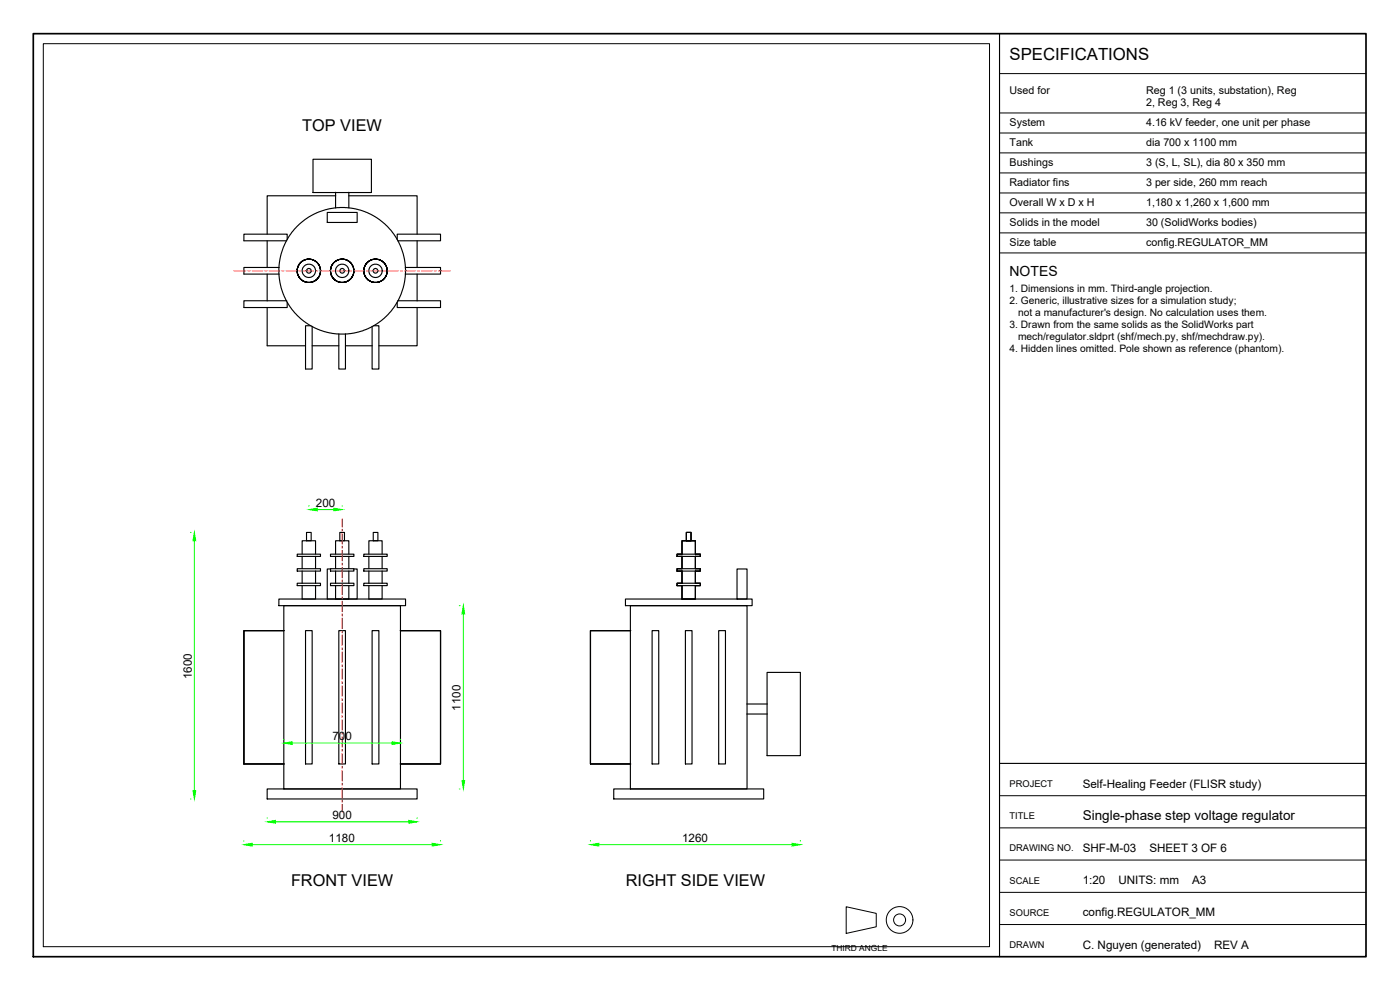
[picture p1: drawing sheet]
<svg xmlns="http://www.w3.org/2000/svg" width="420mm" height="297mm" viewBox="0 0 420 297" stroke-linecap="round" stroke-linejoin="round" font-family="sans-serif">
<!-- layer: VISIBLE -->
<g fill="none" stroke="#000" stroke-width=".34">
<path d="M93.9 47.8h16.9a.46 .46 0 0 1 .6 0 .46 .46 0 0 1 .1 .6v8.8a.51 .51 0 0 1-.2 .6 .51 .51 0 0 1-.6 0h-16.1a.48 .48 0 0 1-.7 0 .48 .48 0 0 1 0-.7zM100.7 57.7v4.7M100.8 58.7h-19.9a.59 .59 0 0 0-.7 .2 .59 .59 0 0 0 0 .8v10.6M104.6 58.7h19.9a.58 .58 0 0 1 .7 .3 .58 .58 0 0 1 0 .7v10.6M104.7 57.7v4.7M80.2 72.2v8M86.2 71.9v-1a.48 .48 0 0 0 0-.6 .48 .48 0 0 0-.7 0h-11.6a.48 .48 0 0 0-.7 0 .48 .48 0 0 0 0 .6v.7a.48 .48 0 0 0 0 .6 .48 .48 0 0 0 .7 0h12.2M90.2 78.8l1.1-.8 1.1-.2 1.6 .2 1.2 .8 .6 .9 .4 1.9-.5 1.4-.9 1.1-1.7 .6h-1.1l-1.1-.4-1.4-1.6-.3-1.9 .6-1.6 1.5-1.2 1.1-.2h1.1l1.1 .5 .6 .5 .6 .9 .4 1.6-.1-.7-.6-1.4-.9-.9-1.1-.5h-1.1l-1.1 .2-1 .7-.8 1.1-.3 1.8 .5 1.6 1.2 1.1 1.4 .4 1.5-.1 1-.5 1.1-1.4 .3-1.4-.3 1.4-1.1 1.4-1.7 .6-1.6-.1-1.4-1-.9-1.7v-1.3zM98.2 63.7h8.3a.49 .49 0 0 1 .7 .1 .49 .49 0 0 1 0 .7v1.6a.48 .48 0 0 1 0 .6 .48 .48 0 0 1-.7 0h-7.7a.46 .46 0 0 1-.6 0 .46 .46 0 0 1 0-.6zM100.2 78.8l1.1-.8 1.1-.2 1.7 .2 .9 .6 1 1.4 .2 1.3-.2 1.3-.7 1-1 .8-1.2 .3-1.5-.1-1.1-.6-1-1.3-.3-1.7 .6-1.8 1.5-1.2 1.7-.2 1.6 .5 1.2 1.4 .4 1.6-.2-1.3-.5-.9-1.4-1.1-1.7-.2-1.7 .6-1.2 1.4-.3 1.7 .5 1.7 .8 .8 1 .6 1.9 .1 1.4-.6 1.2-1.5 .2-1.3-.2 1.3-1.2 1.5-1.4 .6-1.9-.1-1.4-1-.8-1.5v-1.6zM110.1 78.9l1.2-.9 1.1-.2 1.7 .2 1.1 .8 .7 1 .3 1.2-.3 1.7-.6 .9-1.6 1-1.4 .1-.8-.1-1.1-.6-.5-.6-.5-.8-.2-1.2 .4-1.8 .8-1 .9-.6 1.1-.2h1.1l1.7 1 .7 1 .3 1.5-.1-.8-.5-1.3-.9-.8-1.2-.6h-1.1l-1.1 .2-1.3 1-.6 1-.2 1.8 .7 1.6 .5 .6 1.1 .6 1.6 .1 1.2-.3 1-.8 .6-.9 .3-1.4-.3 1.4-1 1.3-1.5 .7-1.9-.1-1.4-1-.8-1.4v-1.9zM119.2 71.9v-1a.46 .46 0 0 1 0-.6 .46 .46 0 0 1 .6 0h11.7a.48 .48 0 0 1 .7 0 .48 .48 0 0 1 0 .6v.7a.48 .48 0 0 1 0 .6 .48 .48 0 0 1-.7 0h-12.2"/>
<path d="M125.2 72.2v8M80.2 92.3v10.8a.48 .48 0 0 0 0 .6 .48 .48 0 0 0 .7 0h10.8M80.2 82.2v8.1M83.8 80.2h-9.9a.48 .48 0 0 0-.7 0 .48 .48 0 0 0 0 .7v.7a.46 .46 0 0 0 0 .7 .46 .46 0 0 0 .7-.1h9.9M86.1 90.2h-12.2a.48 .48 0 0 0-.7 0 .48 .48 0 0 0 0 .7v.7a.48 .48 0 0 0 0 .7 .48 .48 0 0 0 .7 0h11.6a.59 .59 0 0 0 .7-.2 .59 .59 0 0 0 0-.8v-.6M93.3 97.7h-.9a.48 .48 0 0 0-.7 0 .48 .48 0 0 0 0 .7v11.7a.46 .46 0 0 0 0 .7 .46 .46 0 0 0 .7-.1h.6a.46 .46 0 0 0 .7 .1 .46 .46 0 0 0 0-.7v-12.2M112.1 97.7h.9a.48 .48 0 0 1 .7 0 .48 .48 0 0 1 0 .7v11.7a.46 .46 0 0 1 0 .7 .46 .46 0 0 1-.7-.1h-.6a.46 .46 0 0 1-.7 .1 .46 .46 0 0 1 0-.7v-12.2M119.3 90.2h12.2a.48 .48 0 0 1 .7 0 .48 .48 0 0 1 0 .7v.7a.48 .48 0 0 1 0 .7 .48 .48 0 0 1-.7 0h-11.7a.58 .58 0 0 1-.6-.2 .58 .58 0 0 1 0-.8v-.6M121.6 80.2h9.9a.48 .48 0 0 1 .7 0 .48 .48 0 0 1 0 .7v.7a.46 .46 0 0 1 0 .7 .46 .46 0 0 1-.7-.1h-9.9M125.2 92.3v10.8a.46 .46 0 0 1 0 .6 .46 .46 0 0 1-.7 0h-10.8M125.2 82.2v8.1M93.7 103.7h8"/>
<path d="M101.7 100.1v10a.46 .46 0 0 0 0 .7 .46 .46 0 0 0 .7-.1h.6a.45 .45 0 0 0 .7 0 .45 .45 0 0 0 0-.6v-10M103.7 103.7h8M92 159.8h.7a.48 .48 0 0 1 .7 0 .48 .48 0 0 1 0 .6v1.1a.49 .49 0 0 1 0 .7 .49 .49 0 0 1-.7 0 .62 .62 0 0 1-.7-.2 .62 .62 0 0 1 0-.7zM102 159.8h.7a.48 .48 0 0 1 .7 0 .48 .48 0 0 1 0 .6v1.1a.49 .49 0 0 1 0 .7 .49 .49 0 0 1-.7 0 .62 .62 0 0 1-.7-.2 .62 .62 0 0 1 0-.7zM112 159.8h.7a.49 .49 0 0 1 .7-.1 .49 .49 0 0 1 0 .7v1.1a.51 .51 0 0 1 0 .7 .51 .51 0 0 1-.7 0 .49 .49 0 0 1-.7 0 .49 .49 0 0 1 0-.7zM206 159.8h.7a.48 .48 0 0 1 .7 0 .48 .48 0 0 1 0 .6v1.1a.49 .49 0 0 1 0 .7 .49 .49 0 0 1-.7 0 .62 .62 0 0 1-.7-.2 .62 .62 0 0 1 0-.7zM83.7 179.7h37.3a.48 .48 0 0 1 .7 0 .48 .48 0 0 1 0 .7v1.3h-37.3a.48 .48 0 0 1-.7 0 .48 .48 0 0 1 0-.7zM89.2 175h6.3a.44 .44 0 0 1 .7 .4 .44 .44 0 0 1-.7 .3h-5.6a.49 .49 0 0 1-.7 0 .49 .49 0 0 1 0-.7zM89.2 170.6h6.3a.44 .44 0 0 1 .7 .4 .44 .44 0 0 1-.7 .4h-5.6a.49 .49 0 0 1-.7-.1 .49 .49 0 0 1 0-.7zM89.2 166.3h6.3a.43 .43 0 0 1 .6 0 .43 .43 0 0 1 0 .6 .43 .43 0 0 1-.6 0h-5.6a.48 .48 0 0 1-.7 0 .48 .48 0 0 1 0-.6zM90.7 175.7v3.4a.59 .59 0 0 0 .2 .7 .59 .59 0 0 0 .7-.1h2.4a.48 .48 0 0 0 .7 0 .48 .48 0 0 0 0-.6v-3.4M90.7 166.2v-3.3a.58 .58 0 0 1 .2-.7 .58 .58 0 0 1 .7 0h2.4a.46 .46 0 0 1 .7 0 .46 .46 0 0 1 0 .7v3.3"/>
<path d="M90.7 166.9v3.7M90.7 171.3v3.8M94.7 171.3v3.8M94.7 166.9v3.7M99.2 175h6.3a.44 .44 0 0 1 .7 .4 .44 .44 0 0 1-.7 .3h-5.6a.49 .49 0 0 1-.7 0 .49 .49 0 0 1 0-.7zM99.2 170.6h6.3a.44 .44 0 0 1 .7 .4 .44 .44 0 0 1-.7 .4h-5.6a.49 .49 0 0 1-.7-.1 .49 .49 0 0 1 0-.7zM99.2 166.3h6.3a.43 .43 0 0 1 .6 0 .43 .43 0 0 1 0 .6 .43 .43 0 0 1-.6 0h-5.6a.48 .48 0 0 1-.7 0 .48 .48 0 0 1 0-.6zM99.3 170.7h-.5a.46 .46 0 0 0-.6 0 .46 .46 0 0 0 0 .7v7.7a.46 .46 0 0 0 0 .6 .46 .46 0 0 0 .6 0h7.7a.48 .48 0 0 0 .7 0 .48 .48 0 0 0 0-.6v-7.7a.48 .48 0 0 0 0-.7 .48 .48 0 0 0-.7 0h-.4M100.7 175.7v3.4a.46 .46 0 0 0 0 .6 .46 .46 0 0 0 .6 0h2.7a.48 .48 0 0 0 .7 0 .48 .48 0 0 0 0-.6v-3.4M100.7 166.2v-3.3a.45 .45 0 0 1 0-.7 .45 .45 0 0 1 .6 0h2.7a.46 .46 0 0 1 .7 0 .46 .46 0 0 1 0 .7v3.3M100.7 166.9v3.7M100.7 171.3v3.8"/>
<path d="M104.7 171.3v3.8M104.7 166.9v3.7M109.2 175h6.3a.44 .44 0 0 1 .7 .4 .44 .44 0 0 1-.7 .3h-5.6a.49 .49 0 0 1-.7 0 .49 .49 0 0 1 0-.7zM109.2 170.6h6.3a.44 .44 0 0 1 .7 .4 .44 .44 0 0 1-.7 .4h-5.6a.49 .49 0 0 1-.7-.1 .49 .49 0 0 1 0-.7zM109.2 166.3h6.3a.43 .43 0 0 1 .6 0 .43 .43 0 0 1 0 .6 .43 .43 0 0 1-.6 0h-5.6a.48 .48 0 0 1-.7 0 .48 .48 0 0 1 0-.6zM110.7 175.7v3.4a.48 .48 0 0 0 0 .6 .48 .48 0 0 0 .7 0h2.6a.46 .46 0 0 0 .7 0 .46 .46 0 0 0 0-.6v-3.4M110.7 166.2v-3.3a.46 .46 0 0 1 0-.7 .46 .46 0 0 1 .7 0h2.6a.45 .45 0 0 1 .7 0 .45 .45 0 0 1 0 .7v3.3M110.7 166.9v3.7M110.7 171.3v3.8M114.7 171.3v3.8M114.7 166.9v3.7M187.7 179.7h37.3a.48 .48 0 0 1 .7 0 .48 .48 0 0 1 0 .7v.8a.5 .5 0 0 1-.2 .6 .5 .5 0 0 1-.6-.1h-36.5a.48 .48 0 0 1-.7 0 .48 .48 0 0 1 0-.7z"/>
<path d="M203.2 166.9a.48 .48 0 0 1 0-.6 .48 .48 0 0 1 .7 0h.1a.48 .48 0 0 0 .7 0 .48 .48 0 0 0 0-.7v-2.7a.58 .58 0 0 1 .2-.7 .58 .58 0 0 1 .7 0h2.4a.46 .46 0 0 1 .7 0 .46 .46 0 0 1 0 .7v2.7a.48 .48 0 0 0 0 .7 .48 .48 0 0 0 .7 0h.1a.43 .43 0 0 1 .6 0 .43 .43 0 0 1 0 .6 .43 .43 0 0 1-.6 0h-.1a.45 .45 0 0 0-.5 .1 .45 .45 0 0 0-.2 .5v2.5a.46 .46 0 0 0 0 .7 .46 .46 0 0 0 .7-.1h.1a.44 .44 0 0 1 .7 .4 .44 .44 0 0 1-.7 .4h-.8M203.2 166.9h.8a.44 .44 0 0 1 .5 0 .44 .44 0 0 1 .2 .6v2.5a.46 .46 0 0 1 0 .7 .46 .46 0 0 1-.7-.1h-.1a.49 .49 0 0 0-.7 .1 .49 .49 0 0 0 0 .7M203.2 175.7h.8a.48 .48 0 0 1 .7 0 .48 .48 0 0 1 0 .7v3.3M203.2 171.4h1.5M203.2 175h6.3a.44 .44 0 0 1 .7 .4 .44 .44 0 0 1-.7 .3h-5.6a.49 .49 0 0 1-.7 0 .49 .49 0 0 1 0-.7zM203.2 170.6h6.3a.44 .44 0 0 1 .7 .4 .44 .44 0 0 1-.7 .4h-5.6a.49 .49 0 0 1-.7-.1 .49 .49 0 0 1 0-.7zM203.2 166.3h6.3a.43 .43 0 0 1 .6 0 .43 .43 0 0 1 0 .6 .43 .43 0 0 1-.6 0h-5.6a.48 .48 0 0 1-.7 0 .48 .48 0 0 1 0-.6zM204.7 171.3v3.8M204.7 175h-.8a.49 .49 0 0 0-.7 0 .49 .49 0 0 0 0 .7M204.7 175.7v4M208.7 175h.8a.44 .44 0 0 1 .7 .4 .44 .44 0 0 1-.7 .3h-.1a.48 .48 0 0 0-.7 0 .48 .48 0 0 0 0 .7v2.7a.48 .48 0 0 1 0 .6 .48 .48 0 0 1-.7 0h-3.3M208.7 171.3v3.8"/>
<path d="M221.2 170.7h2.3a.48 .48 0 0 1 .7 0 .48 .48 0 0 1 0 .7v7.7a.48 .48 0 0 1 0 .6 .48 .48 0 0 1-.7 0h-1.6a.48 .48 0 0 1-.7 0 .48 .48 0 0 1 0-.6zM85.2 181.7h35v54.5a.5 .5 0 0 1-.2 .6 .5 .5 0 0 1-.6-.1h-33.7a.5 .5 0 0 1-.6-.2 .5 .5 0 0 1 .1-.6zM85.3 189.2h-11.6a.5 .5 0 0 0-.6 .2 .5 .5 0 0 0 .1 .6v38.7a.5 .5 0 0 0 .2 .6 .5 .5 0 0 0 .6-.1h11.3M91.7 189.2h1.3a.48 .48 0 0 1 .7 0 .48 .48 0 0 1 0 .7v38.6a.48 .48 0 0 1 0 .7 .48 .48 0 0 1-.7 0h-.8a.5 .5 0 0 1-.6-.2 .5 .5 0 0 1 .1-.6zM101.7 189.2h1.3a.46 .46 0 0 1 .7 0 .46 .46 0 0 1 0 .7v38.6a.46 .46 0 0 1 0 .7 .46 .46 0 0 1-.7 0h-.8a.5 .5 0 0 1-.6-.2 .5 .5 0 0 1 .1-.6zM111.7 189.2h1.3a.48 .48 0 0 1 .7 0 .48 .48 0 0 1 0 .7v38.6a.48 .48 0 0 1 0 .7 .48 .48 0 0 1-.7 0h-.8a.5 .5 0 0 1-.6-.2 .5 .5 0 0 1 .1-.6zM120.1 189.2h11.6a.5 .5 0 0 1 .6 .2 .5 .5 0 0 1-.1 .6v38.7a.5 .5 0 0 1-.2 .6 .5 .5 0 0 1-.6-.1h-11.3M189.2 181.7h34.4a.5 .5 0 0 1 .6 .2 .5 .5 0 0 1 0 .6v53.7a.5 .5 0 0 1-.2 .6 .5 .5 0 0 1-.6-.1h-33.7a.5 .5 0 0 1-.6-.2 .5 .5 0 0 1 .1-.6zM189.3 189.2h-12.1v39.5a.5 .5 0 0 0 .2 .6 .5 .5 0 0 0 .6-.1h11.3M195.7 189.2h1.3a.48 .48 0 0 1 .7 0 .48 .48 0 0 1 0 .7v38.6a.48 .48 0 0 1 0 .7 .48 .48 0 0 1-.7 0h-.8a.49 .49 0 0 1-.6-.2 .49 .49 0 0 1 .1-.6zM205.7 189.2h1.4a.46 .46 0 0 1 .6 0 .46 .46 0 0 1 0 .7v38.6a.46 .46 0 0 1 0 .7 .46 .46 0 0 1-.6 0h-.9a.5 .5 0 0 1-.5-.2 .5 .5 0 0 1 0-.6zM215.7 189.2h1.3a.48 .48 0 0 1 .7 0 .48 .48 0 0 1 0 .7v38.6a.48 .48 0 0 1 0 .7 .48 .48 0 0 1-.7 0h-.8a.5 .5 0 0 1-.6-.2 .5 .5 0 0 1 .1-.6z"/>
<path d="M224.1 214.2h6.2M224.1 211.2h6.2M230.2 201.7h9.3a.46 .46 0 0 1 .7 0 .46 .46 0 0 1 0 .7v23.8a.5 .5 0 0 1-.2 .6 .5 .5 0 0 1-.6-.1h-8.5a.48 .48 0 0 1-.7 0 .48 .48 0 0 1 0-.7zM80.2 236.7h44.3a.46 .46 0 0 1 .7 0 .46 .46 0 0 1 0 .7v1.6a.46 .46 0 0 1 0 .7 .46 .46 0 0 1-.7 0h-43.8a.5 .5 0 0 1-.6-.2 .5 .5 0 0 1 .1-.6zM184.2 236.7h44.3a.48 .48 0 0 1 .7 0 .48 .48 0 0 1 0 .7v1.6a.48 .48 0 0 1 0 .7 .48 .48 0 0 1-.7 0h-43.8a.5 .5 0 0 1-.6-.2 .5 .5 0 0 1 .1-.6z"/>
<circle cx="92.7" cy="81.2" r=".71"/>
<circle cx="92.7" cy="81.3" r="2.01"/>
<circle cx="102.7" cy="81.3" r="2.01"/>
<circle cx="102.7" cy="81.2" r=".69"/>
<circle cx="102.7" cy="81.2" r="19"/>
<circle cx="112.7" cy="81.2" r="2"/>
<circle cx="112.7" cy="81.2" r=".71"/>
</g>
<!-- layer: CENTER -->
<g fill="none" stroke="#f00" stroke-width=".3">
<path d="M70.2 81.3h3.6M74.4 81.3h.7M75.7 81.3h3.2M79.5 81.3h.6M80.8 81.3h3.1M84.6 81.3h.6M85.9 81.3h3.1M89.7 81.3h.6M90.9 81.3h3.2M94.7 81.3h.7M96 81.3h3.2M99.8 81.3h.7"/>
<path d="M101.1 81.3h3.2M104.9 81.3h.6M106.2 81.3h3.1M110 81.3h.6M111.3 81.3h3.1M115.1 81.3h.6M116.3 81.3h3.2M120.1 81.3h.7M121.4 81.3h3.2M125.2 81.3h.7M126.5 81.3h3.2M130.3 81.3h.6"/>
<path d="M131.6 81.3h3.5M102.7 155.7v2.4M102.7 158.8v.6M102.7 160v3.2M102.7 163.9v.6M102.7 165.1v3.2M102.7 168.9v.7M102.7 170.2v3.2M102.7 174v.7M102.7 175.3v3.2M102.7 179.1v.6M102.7 180.4v3.1"/>
<path d="M102.7 184.2v.6M102.7 185.4v3.2M102.7 189.3v.6M102.7 190.5v3.2M102.7 194.3v.7M102.7 195.6v3.2M102.7 199.4v.7M102.7 200.7v3.2M102.7 204.5v.6M102.7 205.8v3.1M102.7 209.6v.6M102.7 210.8v3.2"/>
<path d="M102.7 214.7v.6M102.7 215.9v3.2M102.7 219.7v.7M102.7 221v3.2M102.7 224.8v.7M102.7 226.1v3.2M102.7 229.9v.6M102.7 231.2v3.1M102.7 235v.6M102.7 236.2v3.2M102.7 240.1v.6M102.7 241.3v2.4"/>
</g>
<!-- layer: DIM -->
<g fill="none" stroke="#0f0" stroke-width=".3">
<path d="M57.1 159.8h.2M92.7 151.7v.2M95.2 152.9h5M102.7 151.7v.2M58.3 162.2v75M137.8 181.7h.2M139.1 184.2v50M57.1 239.7h.2M85.2 221.8v.2M87.7 223h30M120.2 221.8v.2M137.8 236.7h.2"/>
<path d="M73.2 252.2v.2M75.7 253.4h54M80.2 245.4v.2M82.7 246.6h40M125.2 245.4v.2M132.2 252.2v.2M177.2 252.2v.2M179.7 253.4h58M240.2 252.2v.2"/>
</g>
<g fill="#0f0" stroke="#0f0" stroke-width=".3">
<path d="M57.9 237.2h.9l-.5 2.5z"/>
<path d="M58.3 159.8l.5 2.4h-.9z"/>
<path d="M73.2 253.4l2.5-.4v.9z"/>
<path d="M129.7 253l2.5 .4-2.5 .5z"/>
<path d="M177.2 253.4l2.5-.4v.9z"/>
<path d="M237.7 253l2.5 .4-2.5 .5z"/>
<path d="M85.2 223l2.5-.4v.8z"/>
<path d="M117.7 222.6l2.5 .4-2.5 .4z"/>
<path d="M138.6 234.2h.8l-.3 2.5z"/>
<path d="M139.1 181.7l.3 2.5h-.8z"/>
<path d="M92.7 152.9l2.5-.4v.8z"/>
<path d="M100.2 152.5l2.5 .4-2.5 .4z"/>
<path d="M80.2 246.6l2.5-.4v.8z"/>
<path d="M122.7 246.2l2.5 .4-2.5 .4z"/>
</g>
<!-- layer: TITLE -->
<path d="M10 10.1h400v276.9h-400z" fill="none" stroke="#000" stroke-width=".51"/>
<path d="M300 10.1v276.9M300 229.1h110" fill="none" stroke="#000" stroke-width=".34"/>
<!-- layer: VIEWPORTS -->
<path d="M13 13.1h284v270.9h-284z" fill="none" stroke="#000" stroke-width=".3"/>
<!-- layer: TITLE -->
<g fill="none" stroke="#000" stroke-width=".3">
<path d="M300 22.1h110M300 33.9h110M300 39.9h110M300 45.9h110M300 51.9h110M300 57.9h110M300 63.9h110M300 69.9h110M300 75.9h110M300 238.7h110M300 248.4h110M300 258h110"/>
<path d="M254 272.1l9 2v4l-9 2zM300 267.7h110M300 277.4h110"/>
<circle cx="270" cy="276" r="4"/>
<circle cx="270" cy="276" r="1.8"/>
</g>
<text font-size="5" x="303" y="18.1">SPECIFICATIONS</text>
<g font-size="4.9">
<text x="90.7" y="39.3">TOP VIEW</text>
<text x="87.3" y="265.9">FRONT VIEW</text>
<text x="187.8" y="265.9">RIGHT SIDE VIEW</text>
</g>
<text font-size="4.2" x="303" y="82.7">NOTES</text>
<text font-size="4.1" x="325" y="246">Single-phase step voltage regulator</text>
<g font-size="3.5">
<text x="94.8" y="152">200</text>
<text x="57.5" y="203.7" transform="rotate(-90 57.5 203.7)">1600</text>
<text x="138.2" y="213.2" transform="rotate(-90 138.2 213.2)">1100</text>
<text x="99.8" y="222.2">700</text>
<text x="325" y="236.3">Self-Healing Feeder (FLISR study)</text>
<text x="99.8" y="245.8">900</text>
<text x="98.7" y="252.6">1180</text>
<text x="204.7" y="252.6">1260</text>
<text x="325" y="255.7">SHF-M-03</text>
<text x="344.9" y="255.7">SHEET 3 OF 6</text>
<text x="325" y="265.3">1:20</text>
<text x="335.6" y="265.3">UNITS: mm</text>
<text x="357.7" y="265.3">A3</text>
<text x="325" y="275">config.REGULATOR_MM</text>
<text x="325" y="284.7">C. Nguyen (generated)</text>
<text x="364.4" y="284.7">REV A</text>
</g>
<g font-size="3.2">
<text x="303" y="28.1">Used for</text>
<text x="344" y="28.1">Reg 1 (3 units, substation), Reg</text>
<text x="344" y="31.7">2, Reg 3, Reg 4</text>
<text x="303" y="37.7">System</text>
<text x="344" y="37.7">4.16 kV feeder, one unit per phase</text>
<text x="303" y="43.7">Tank</text>
<text x="344" y="43.7">dia 700 x 1100 mm</text>
<text x="303" y="49.7">Bushings</text>
<text x="344" y="49.7">3 (S, L, SL), dia 80 x 350 mm</text>
<text x="303" y="55.7">Radiator fins</text>
<text x="344" y="55.7">3 per side, 260 mm reach</text>
<text x="303" y="61.7">Overall W x D x H</text>
<text x="344" y="61.7">1,180 x 1,260 x 1,600 mm</text>
<text x="303" y="67.7">Solids in the model</text>
<text x="344" y="67.7">30 (SolidWorks bodies)</text>
<text x="303" y="73.7">Size table</text>
<text x="344" y="73.7">config.REGULATOR_MM</text>
</g>
<g font-size="3.1">
<text x="303" y="87.7">1. Dimensions in mm. Third-angle projection.</text>
<text x="303" y="91.3">2. Generic, illustrative sizes for a simulation study;</text>
<text x="305.5" y="94.9">not a manufacturer's design. No calculation uses them.</text>
<text x="303" y="98.5">3. Drawn from the same solids as the SolidWorks part</text>
<text x="303" y="105.7">4. Hidden lines omitted. Pole shown as reference (phantom).</text>
<text x="305.5" y="102.1">mech/regulator.sldprt (shf/mech.py, shf/mechdraw.py).</text>
</g>
<g font-size="2.8">
<text x="303" y="236.1">PROJECT</text>
<text x="303" y="245.8">TITLE</text>
<text x="303" y="255.5">DRAWING NO.</text>
<text x="303" y="265.1">SCALE</text>
<text x="303" y="274.8">SOURCE</text>
<text x="303" y="284.5">DRAWN</text>
</g>
<text font-size="2.5" x="249.5" y="285.4">THIRD ANGLE</text>
</svg>
